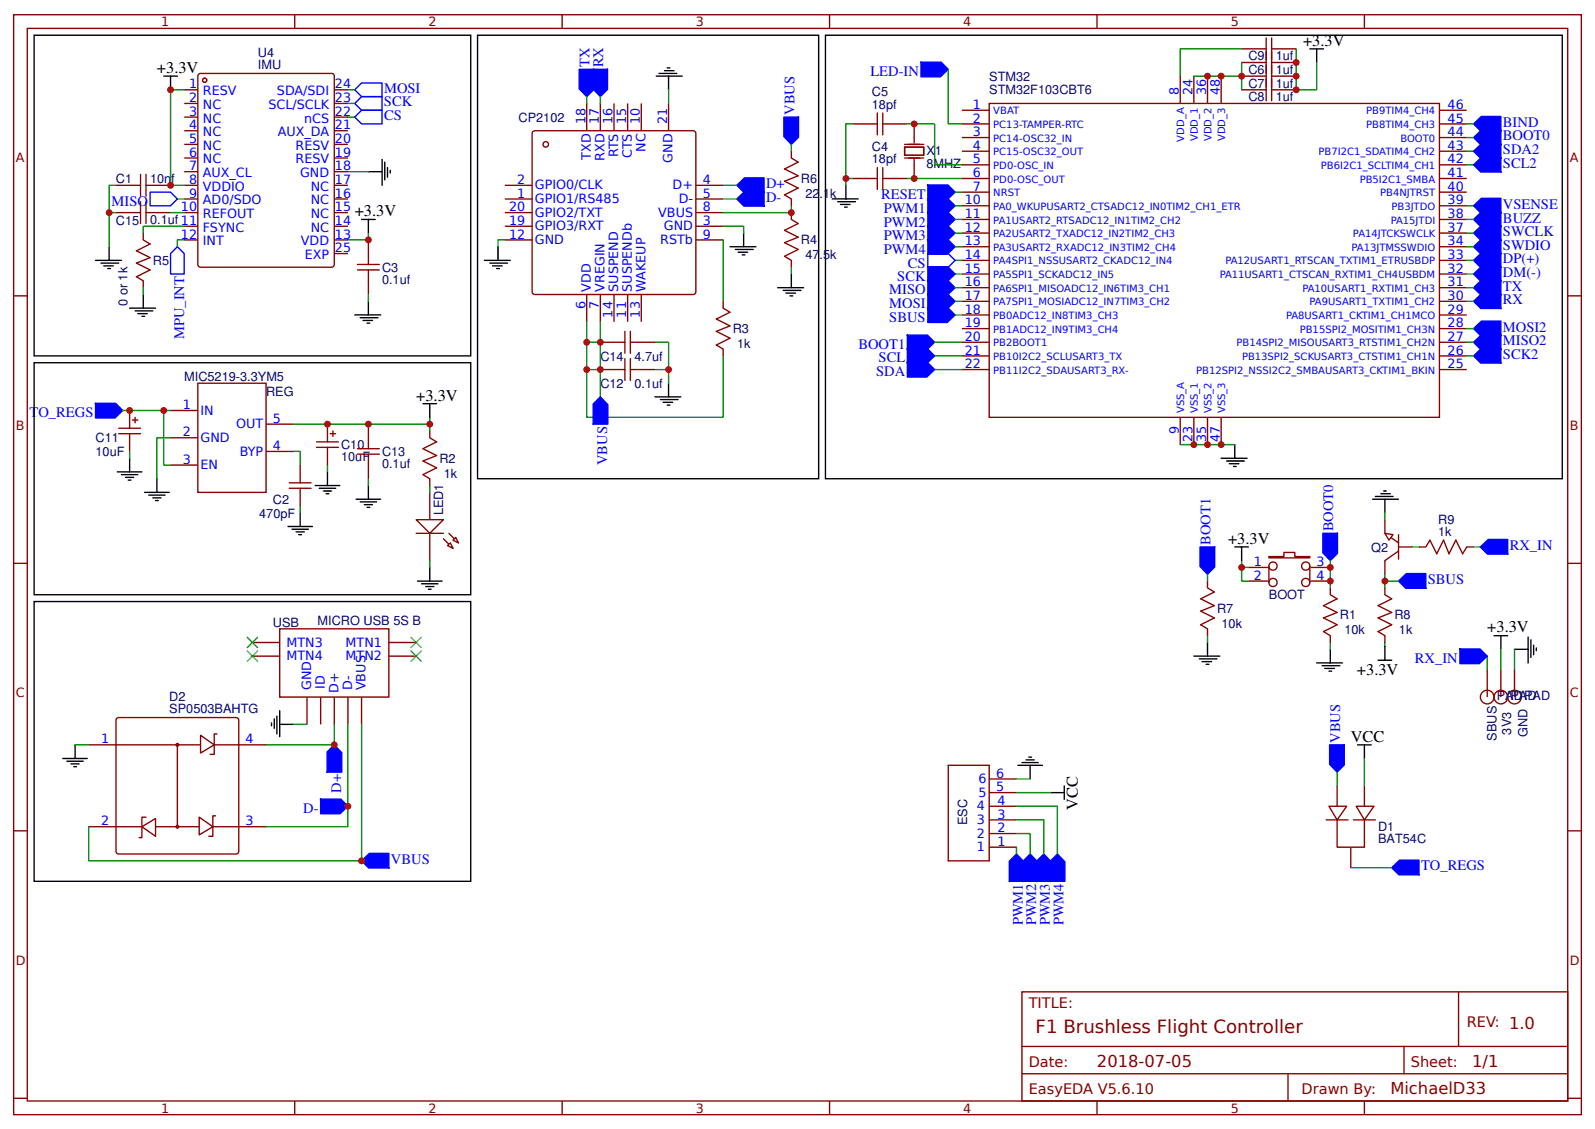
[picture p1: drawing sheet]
<svg xmlns="http://www.w3.org/2000/svg" width="309mm" height="219mm" viewBox="0 0 309 219" stroke-linecap="round" stroke-linejoin="round" font-family="sans-serif">
<g fill="none" stroke="#800" stroke-width=".26">
<path d="M2.6 2.9h304.1v213.2h-304.1zM5.3 5.5h298.7v208h-298.7zM57.1 2.9v2.6M109 2.9v2.6M160.9 2.9v2.6M212.7 2.9v2.6M264.6 2.9v2.6M2.6 57.4h2.7M304 57.4h2.7M2.6 109.2h2.7M304 109.2h2.7M262.5 159h4.2"/>
<path d="M264.6 152.3v4M2.6 161.1h2.7M261.9 164.3v3.9M304 161.1h2.7M198.2 192.3h105.8v21.2h-105.8zM282.8 192.3v10.6M2.6 212.9h2.7M57.1 213.5v2.6M109 213.5v2.6M160.9 213.5v2.6M198.2 202.9h105.8M198.2 208.2h105.8"/>
<path d="M212.7 213.5v2.6M249.8 208.2v5.3M264.6 213.5v2.6M272.3 202.9v5.3M304 212.9h2.7"/>
</g>
<path d="M92.6 6.8h66.1v86h-66.1zM263.3 144.4h2.6M264.6 144.4v2.7" fill="none" stroke="#000" stroke-width=".26"/>
<g fill="#00f" stroke="#00f" stroke-width=".26">
<path d="M269.9 168.2l1.5-1.4h3.8v2.8h-3.9z"/>
<path d="M257.8 144.4l2.9-.1v4l-1.4 1.4-1.5-1.5z"/>
</g>
<path d="M264.6 147.1v5.2M261.9 168.2h8" fill="none" stroke="#080" stroke-width=".26"/>
<path d="M263 156.3h3.4l-1.8 2.7z" fill="#fff" stroke="#800" stroke-width=".26"/>
<path d="M257.2 159h4.2M259.3 152.3v4" fill="none" stroke="#800" stroke-width=".26"/>
<path d="M257.7 156.3h3.4l-1.8 2.7z" fill="#fff" stroke="#800" stroke-width=".26"/>
<path d="M268.6 100.8v2.6l2.6 1.9M271.2 106h2.6M271.2 106.8l-2.6 1.9v2.6M271.2 103.7v4.7M259.3 159v5.3h5.3v-5.3" fill="none" stroke="#800" stroke-width=".26"/>
<path d="M259.3 149.7v2.6" fill="none" stroke="#080" stroke-width=".26"/>
<path d="M268.6 103.4l1.5 .3-.8 1z" fill="#fff" stroke="#800" stroke-width=".26"/>
<g fill="none" stroke="#000" stroke-width=".26">
<path d="M266.2 96.8h5M266.7 96.3h3.4M267.8 95.7h1.8M268.3 95.2h.5M268.6 96.8v2.6M231.5 127.2h5M232.6 127.7h3.4M233.1 128.3h1.8M233.9 128.8h.5M234.2 124.6v2.6M255.3 128.5h5M256.4 129.1h3.4"/>
<path d="M256.9 129.6h1.9M257.7 130.1h.5M258 125.9v2.6M267.2 128h2.7M268.6 125.4v2.6"/>
</g>
<g fill="#00f" stroke="#00f" stroke-width=".26">
<path d="M287.1 106l1.5-1.4h3.8v2.8h-3.9z"/>
<path d="M271.2 112.7l1.5-1.5h3.8l.1 2.8h-4z"/>
<path d="M256.5 103.4l2.9-.1v4l-1.4 1.4-1.5-1.5z"/>
<path d="M232.7 106h2.8v3.9l-1.3 1.4-1.5-1.5z"/>
</g>
<path d="M268.6 99.4v1.4M234.2 111.3v1.4M258 108.7v5.3M268.6 111.3v2.7M268.6 112.7h2.6M273.8 106h1.4M285.8 106h1.3M234.2 123.2v1.4M258 124.6v1.3M268.6 124.6v.8" fill="none" stroke="#080" stroke-width=".26"/>
<path d="M54.2 121.9h21.2v13.2h-21.2z" fill="#fff" stroke="#800" stroke-width=".26"/>
<g fill="none" stroke="#800" stroke-width=".26">
<path d="M228.9 14.8v5.3M231.5 14.8v5.3M234.2 14.8v5.3M236.8 14.8v5.3M240.8 12.1h4.7M240.8 14.8h4.7M240.8 17.4h4.7M240.8 9.5h4.7M245.5 7.4v12.1M246.6 7.4v12.1M246.6 12.1h4.8M246.6 14.8h4.8"/>
<path d="M246.6 17.4h4.8M246.6 9.5h4.8M165.4 24h4.7M165.4 34.6h4.7M170.1 21.9v4.2M170.1 32.5v4.2M171.2 24h4.7M171.2 34.6h4.7M171.2 21.9v4.2M171.2 32.5v4.2M175.4 28.5h3.7v1.6h-3.7zM175.4 28h3.7"/>
<path d="M175.4 30.6h3.7M177.3 24v3.7M177.3 30.9v3.7M186.5 21.4h5.3M186.5 24h5.3M186.5 26.7h5.3M186.5 29.3h5.3M186.5 32h5.3M186.5 34.6h5.3M186.5 37.3h5.3M186.5 39.9h5.3M191.8 20.1h87.3v60.8h-87.3z"/>
<path d="M279.1 21.4h5.3M279.1 24h5.3M279.1 26.7h5.3M279.1 29.3h5.3M279.1 32h5.3M279.1 34.6h5.3M279.1 37.3h5.3M279.1 39.9h5.3M186.5 58.4h5.3M186.5 42.5h5.3M186.5 55.8h5.3M186.5 45.2h5.3"/>
<path d="M186.5 53.1h5.3M186.5 47.8h5.3M186.5 50.5h5.3M279.1 58.4h5.3M279.1 42.5h5.3M279.1 55.8h5.3M279.1 45.2h5.3M279.1 53.1h5.3M279.1 47.8h5.3M279.1 50.5h5.3M186.5 66.4h5.3M186.5 69h5.3"/>
<path d="M186.5 71.6h5.3M186.5 61.1h5.3M186.5 63.7h5.3M279.1 66.4h5.3M279.1 69h5.3M279.1 71.6h5.3M279.1 61.1h5.3M279.1 63.7h5.3M228.9 80.9v5.3M231.5 80.9v5.3M234.2 80.9v5.3M236.8 80.9v5.3"/>
<path d="M48.9 127.2h5.3M48.9 124.6h5.3M59.5 135.1v5.3M62.2 135.1v5.3M64.8 135.1v5.3M67.5 135.1v5.3M70.1 135.1v5.3M75.4 127.2h5.3M75.4 124.6h5.3M183.9 148.4h7.9v18.5h-7.9zM191.8 159h5.3M191.8 156.3h5.3"/>
<path d="M191.8 153.7h5.3M191.8 151h5.3M191.8 164.3h5.3M191.8 161.6h5.3"/>
</g>
<g fill="none" stroke="#080" stroke-width=".26">
<path d="M231.5 14.8h9.3M240.8 9.5h-11.9v5.3M240.8 12.1v5.3M251.4 9.5v7.9h3.9v-5.3M164 34.6h1.4M165.4 24h-1.4v11.9M175.9 24h5.3v8h5.3M175.9 34.6h10.6M185.2 37.3h1.3M185.2 39.9h1.3M284.4 26.7h1.4M284.4 29.3h1.4"/>
<path d="M284.4 32h1.4M284.4 39.9h1.4M284.4 24h1.4M185.2 53.1h1.3M185.2 50.5h1.3M185.2 58.4h1.3M185.2 55.8h1.3M185.2 45.2h1.3M185.2 47.8h1.3M185.2 42.5h1.3M284.4 53.1h1.4M284.4 50.5h1.4"/>
<path d="M284.4 58.4h1.4M284.4 55.8h1.4M284.4 45.2h1.4M284.4 47.8h1.4M284.4 42.5h1.4M181.2 71.6h5.3M181.2 69h5.3M181.2 66.4h5.3M185.2 61.1h1.3M284.4 69h1.4M284.4 66.4h1.4M284.4 63.7h1.4"/>
<path d="M228.9 86.2h10.5M56.9 140.4h2.6M64.8 140.4v4h-13.2M67.5 140.4v19.9h-15.9M70.1 140.4v26.5M197.1 156.3h8v9.3M197.1 153.7h6.6M197.1 164.3v1.3M202.4 161.6v4"/>
</g>
<g fill="none" stroke="#000" stroke-width=".26">
<path d="M6.6 6.8h84.7v62.2h-84.7zM160.1 6.8h142.8v86h-142.8zM254 9.5h2.6M255.3 9.5v2.6M161.4 38.6h5M162.5 39.1h3.4M163 39.6h1.8M164 35.9v2.7M163.8 40.2h.5M236.8 88.8h5M237.9 89.4h3.4M238.4 89.9h1.8"/>
<path d="M239.2 90.4h.5M239.4 86.2v2.6M53.2 139.4v1.8M53.7 138.9v3.4M54.2 137.8v5M52.7 140.2v.5M54.2 140.4h2.7M197.4 148.4h4.7M198.2 147.8h3.1M199 147.3h1.6M199.5 146.8h.5M199.8 148.4v2.6"/>
<path d="M203.7 153.7h2.7M206.4 152.3v2.7"/>
</g>
<g fill="#00f" stroke="#00f" stroke-width=".26">
<path d="M63.4 145.8l1.4-1.4 1.5 1.5v3.8l-2.9 .1z"/>
<path d="M62.1 154.9h4l1.4 1.4-1.6 1.5h-3.7z"/>
<path d="M70.1 166.9l1.5-1.5h3.8l.1 2.9h-4z"/>
<path d="M195.7 167l1.4-1.4 1.5 1.5v3.8h-2.9z"/>
<path d="M198.4 167l1.4-1.4 1.4 1.5v3.8h-2.8z"/>
<path d="M201 167l1.4-1.4 1.5 1.5v3.8h-2.9z"/>
<path d="M203.7 167l1.4-1.4 1.4 1.5v3.8h-2.8z"/>
<path d="M285.8 26.7l1.5-1.5h3.7l.1 2.9h-4z"/>
<path d="M175.9 65h4l1.3 1.4-1.5 1.4h-3.8z"/>
<path d="M285.8 53.1l1.5-1.4h3.7l.1 2.8h-4z"/>
<path d="M285.8 50.5l1.5-1.5h3.7l.1 2.9h-4z"/>
<path d="M285.8 58.4l1.5-1.4h3.7l.1 2.8h-4z"/>
<path d="M285.8 42.5l1.5-1.4h3.7l.1 2.8h-4z"/>
<path d="M285.8 24l1.5-1.4h3.7l.1 2.8h-4z"/>
<path d="M179.9 38.5h3.9l1.4 1.4-1.5 1.5h-3.8z"/>
<path d="M179.9 41.2h3.9l1.4 1.3-1.5 1.5h-3.8z"/>
<path d="M179.9 43.8h3.9l1.4 1.4-1.5 1.4h-3.8z"/>
<path d="M179.9 46.4h3.9l1.4 1.4-1.5 1.5h-3.8z"/>
<path d="M285.8 69l1.5-1.5h3.7l.1 2.9h-4z"/>
<path d="M285.8 66.4l1.5-1.5h3.7l.1 2.8h-4z"/>
<path d="M285.8 63.7l1.5-1.4h3.7l.1 2.8h-4z"/>
<path d="M179.9 54.4h3.9l1.4 1.4-1.5 1.4h-3.8z"/>
<path d="M179.9 57h3.9l1.4 1.4-1.5 1.5h-3.8z"/>
<path d="M175.9 70.3h4l1.3 1.3-1.5 1.5h-3.8z"/>
<path d="M175.9 67.6h4l1.3 1.4-1.5 1.5h-3.8z"/>
<path d="M285.8 32l1.5-1.5h3.7l.1 2.9h-4z"/>
<path d="M285.8 29.3l1.5-1.4h3.7l.1 2.8h-4z"/>
<path d="M285.8 45.2l1.5-1.5h3.7l.1 2.9h-4z"/>
<path d="M285.8 47.8l1.5-1.4h3.7l.1 2.8h-4z"/>
<path d="M179.9 35.9h3.9l1.4 1.4-1.5 1.4h-3.8z"/>
<path d="M179.9 59.7h3.9l1.4 1.4-1.5 1.4h-3.8z"/>
<path d="M285.8 55.8l1.5-1.5h3.7l.1 2.9h-4z"/>
</g>
<circle cx="39.7" cy="15.6" r=".4" fill="#fff" stroke="#800" stroke-width=".26"/>
<path d="M38.4 14.5l.5-.3h25.4l.5 .3v36.8l-.2 .4-25.7 .1-.5-.3z" fill="none" stroke="#800" stroke-width=".26"/>
<circle cx="39.7" cy="15.6" r=".4" fill="#fff" stroke="#800" stroke-width=".26"/>
<g fill="none" stroke="#800" stroke-width=".26">
<path d="M35.7 17.4h2.7M64.8 17.4h2.7M22.5 35.9h4.8M27.3 33.8v4.2M27.3 39.1v4.2M28.3 35.9h4.8M28.3 33.8v4.2M28.3 39.1v4.2M35.7 20.1h2.7M35.7 22.7h2.7M35.7 25.3h2.7M35.7 28h2.7"/>
<path d="M35.7 30.6h2.7M35.7 33.3h2.7M35.7 35.9h2.7M35.7 38.6h2.7M64.8 20.1h2.7M64.8 22.7h2.7M64.8 25.3h2.7M64.8 28h2.7M64.8 30.6h2.7M64.8 33.3h2.7M64.8 35.9h2.7M64.8 38.6h2.7"/>
<path d="M22.5 41.2h4.8M28.3 41.2h4.8M35.7 41.2h2.7M35.7 43.9h2.7M35.7 46.5h2.7M64.8 41.2h2.7M64.8 43.9h2.7M64.8 46.5h2.7M64.8 49.2h2.7M69.3 52.3h4.3M69.3 51.3h4.3M71.4 46.5v4.8"/>
<path d="M71.4 52.3v4.8M25.1 79.6v3.4M33.1 79.6h5.3M38.4 74.3h13.2v21.2h-13.2zM23 83h4.3M23 84.1h4.3M25.1 84.1v3.4M25.7 81.4h1M26.2 80.9v1.1M33.1 84.9h5.3M33.1 90.2h5.3M51.6 87.5h5.3"/>
<path d="M51.6 82.2h5.3M56.1 94.7h4.2M56.1 93.6h4.2M58.2 90.2v3.4M58.2 94.7v3.4M83.3 95.5v5.3M83.3 103.4v5.3"/>
</g>
<path d="M68.8 17.4l1.3-1.3h4v2.6h-4zM29.1 37.3h4l1.3 1.3-1.3 1.3h-4zM68.8 20.1l1.3-1.4h4v2.7h-4zM68.8 22.7l1.3-1.3h4v2.6h-4zM34.4 47.8l1.3 1.4v3.9h-2.6v-3.9z" fill="none" stroke="#00f" stroke-width=".26"/>
<g fill="none" stroke="#000" stroke-width=".26">
<path d="M71.4 33.3h2.7M74.1 30.9v5M74.6 31.4v3.5M75.1 32.5v1.8M75.7 33v.5M18.5 50.5h5M19.6 51h3.4M20.1 51.5h1.9M20.9 52.1h.5M21.2 47.8v2.7M70.1 42.5h2.7M71.4 42.5v2.7"/>
<path d="M71.4 58.4v2.7M68.8 61.1h5M69.8 61.6h3.5M70.4 62.1h1.8M71.2 62.7h.5M82 78.3h2.7M83.3 78.3v2.6M28 95.5h4.8M28.8 96h3.2M29.6 96.5h1.6M30.2 97h.5M30.4 92.8v2.7"/>
<path d="M58.2 99.4v2.7M61.1 94.1h4.8M61.9 94.7h3.2M62.7 95.2h1.6M63.2 95.7h.6M63.5 91.5v2.6M69.1 96.8h4.7M69.8 97.3h3.2M70.6 97.8h1.6M71.2 98.4h.5M71.4 94.1v2.7M55.8 102.1h4.8"/>
<path d="M56.6 102.6h3.2M57.4 103.1h1.6M57.9 103.7h.6"/>
</g>
<g fill="none" stroke="#080" stroke-width=".26">
<path d="M35.7 17.4h-2.6v18.5h2.6M67.5 17.4h1.3M22.5 35.9h-1.3v5.3M34.4 38.6h1.3M67.5 20.1h1.3M67.5 22.7h1.3M22.5 41.2h-1.3v6.6M33.1 41.2h2.6M35.7 46.5h-1.3v1.3M71.4 45.2v1.3h-3.9M71.4 57.1v1.3M23.8 79.6h9.3"/>
<path d="M31.7 79.6v10.6h1.4M33.1 84.9h-2.7v7.9M56.9 87.5h1.3v2.7M58.2 98.1v1.3M63.5 90.2v1.3M71.4 92.8v1.3M83.3 80.9v1.3h-26.4"/>
</g>
<path d="M18.5 78.2h3.9l1.4 1.4-1.5 1.4h-3.8z" fill="#00f" stroke="#00f" stroke-width=".26"/>
<path d="M80.7 100.8h5.3l-2.7 2.6z" fill="#fff" stroke="#800" stroke-width=".26"/>
<path d="M86 104.5l1.8 1.8M87 103.4l1.9 1.9" fill="none" stroke="#800" stroke-width=".26"/>
<g fill="#fff" stroke="#800" stroke-width=".26">
<path d="M87.3 105.3l.5 1-1-.5z"/>
<path d="M87.8 104.7l.6-.5 .5 1.1z"/>
</g>
<path d="M27.8 45.2v1.3l1.3 .8-2.6 1.3 2.6 1.4-2.6 1 2.6 1.3-2.6 1.4 1.3 .8v1.3M80.7 103.4h5.3M242.1 110h2.6M242.1 112.7h2.6" fill="none" stroke="#800" stroke-width=".26"/>
<path d="M67.5 33.3h3.9M27.8 55.8v1.3M35.7 43.9h-7.9v1.3M25.1 87.5v1.3M83.3 82.2v1.4M83.3 94.1v1.4M83.3 108.7v1.3" fill="none" stroke="#080" stroke-width=".26"/>
<g fill="none" stroke="#000" stroke-width=".26">
<path d="M31.7 14.8h2.7M33.1 14.8v2.6M25.1 59.7h5.1M27.8 57.1v2.6M6.6 70.3h84.7v45h-84.7zM26.2 60.3h3.4M26.7 60.8h1.9M27.5 61.3h.5M22.8 91.5h4.7M23.5 92h3.2M24.3 92.6h1.6M24.9 93.1h.5"/>
<path d="M25.1 88.8v2.7M81 112.7h4.7M81.8 113.2h3.1M82.5 113.7h1.6M83.1 114.2h.5M83.3 110v2.7"/>
</g>
<path d="M246.1 107.9h2.9v-.8h2.1v.8h2.9v.3h-7.9z" fill="#fff" stroke="#800" stroke-width=".26"/>
<g fill="none" stroke="#800" stroke-width=".26">
<path d="M244.7 110h1.1M244.7 112.7h1.1M246.1 109.7v3.2M254 109.7v3.2M254.3 110h3.7M254.3 112.7h3.7M288.4 129.9v5.2M291 129.9v5.2M293.7 129.9v5.2"/>
<circle cx="246.9" cy="109.8" r=".8"/>
<circle cx="246.9" cy="112.9" r=".8"/>
<circle cx="253.2" cy="112.9" r=".8"/>
<circle cx="253.2" cy="109.8" r=".8"/>
<circle cx="288.4" cy="135.1" r="1.32"/>
<circle cx="291" cy="135.1" r="1.32"/>
<circle cx="293.7" cy="135.1" r="1.32"/>
</g>
<path d="M183.9 13.4v10.6h2.6M240.8 108.7v4h1.3M240.8 110h1.3M288.4 127.2v2.7M291 125.9v4M293.7 125.9v4" fill="none" stroke="#080" stroke-width=".26"/>
<g fill="#00f" stroke="#00f" stroke-width=".26">
<path d="M285.8 39.9l1.5-1.5h3.7l.1 2.9h-4z"/>
<path d="M178.5 12.1h4l1.4 1.3-1.5 1.5h-3.8z"/>
<path d="M283 125.8h4l1.4 1.4-1.5 1.5h-3.8z"/>
</g>
<path d="M289.7 123.2h2.7M291 123.2v2.7M293.7 125.9h2.6M296.3 123.5v5M296.9 124v3.5M297.4 125.1v1.8M297.9 125.6v.6" fill="none" stroke="#000" stroke-width=".26"/>
<circle cx="105.8" cy="28" r=".53" fill="#fff" stroke="#800" stroke-width=".26"/>
<g fill="none" stroke="#800" stroke-width=".26">
<path d="M97.9 35.9h5.3M97.9 38.6h5.3M103.3 25.6l.4-.3 31 .1 .2 .5v30.9l-.5 .3-31-.1-.2-.4zM113.8 20.1v5.2M116.4 20.1v5.2M119.1 20.1v5.2M121.7 20.1v5.2M124.4 20.1v5.2M129.6 20.1v5.2M134.9 35.9h5.3M134.9 38.6h5.3M97.9 41.2h5.3"/>
<path d="M97.9 43.9h5.3M97.9 46.5h5.3M113.8 57.1v5.3M116.4 57.1v5.3M119.1 57.1v5.3M121.7 57.1v5.3M124.4 57.1v5.3M134.9 41.2h5.3M134.9 43.9h5.3M134.9 46.5h5.3"/>
</g>
<g fill="#00f" stroke="#00f" stroke-width=".26">
<path d="M115 13.4h2.8v3.9l-1.4 1.4-1.4-1.5z"/>
<path d="M112.3 13.4h2.9v3.9l-1.4 1.4-1.5-1.5z"/>
<path d="M142.9 35.9l1.5-1.4h3.8v2.8h-3.9z"/>
<path d="M142.9 38.6l1.5-1.5h3.8v2.9h-3.9z"/>
<path d="M152 22.7l2.8-.1v4l-1.3 1.4-1.5-1.5z"/>
<path d="M115 78.3l1.4-1.4 1.5 1.6v3.7l-2.9 .1z"/>
</g>
<g fill="none" stroke="#000" stroke-width=".26">
<path d="M127.3 14.8h5M127.8 14.2h3.4M128.9 13.7h1.8M129.4 13.2h.5M129.6 14.8v2.6M93.9 50.5h5.1M95 51h3.4M95.5 51.5h1.9M96.3 52.1h.5M96.6 47.8v2.7M141.6 47.8h5M142.6 48.4h3.4"/>
<path d="M143.1 48.9h1.9M143.9 49.4h.6M144.2 45.2v2.6M150.8 55.8h5M151.9 56.3h3.4M152.4 56.8h1.9M153.2 57.4h.5M153.5 53.1v2.7M127 76.9h5M128.1 77.5h3.4M128.6 78h1.8M129.4 78.5h.5"/>
<path d="M129.6 74.3v2.6"/>
</g>
<g fill="none" stroke="#080" stroke-width=".26">
<path d="M113.8 18.7v1.4M116.4 18.7v1.4M129.6 17.4v2.7M140.2 38.6h2.7M140.2 35.9h2.7M153.5 39.9v1.3h-13.3M153.5 28v1.3M97.9 46.5h-1.3v1.3M140.2 43.9h4v1.3M140.2 46.5v11.9M153.5 51.8v1.3M113.8 62.4v9.2h2.6"/>
<path d="M113.8 66.4h2.6M116.4 62.4v14.5M127 66.4h2.6v7.9M127 71.6h2.6M140.2 69v11.9h-26.4v-9.3"/>
</g>
<path d="M22.8 139.2l23-.1 .4 .3 .1 25.6-.3 .5-23 .1-.4-.3-.1-25.7z" fill="#fff" stroke="#800" stroke-width=".26"/>
<g fill="none" stroke="#800" stroke-width=".26">
<path d="M17.2 144.4h34.4M34.4 144.4v15.9M17.2 160.3h34.4"/>
<circle cx="34.4" cy="144.4" r=".26"/>
<circle cx="34.4" cy="160.3" r=".26"/>
</g>
<path d="M38.9 142.6l2.6 1.8-2.6 1.6z" fill="#fff" stroke="#800" stroke-width=".26"/>
<path d="M42.1 142.3h-.6v4h-.8" fill="none" stroke="#800" stroke-width=".26"/>
<path d="M38.6 158.4l2.7 1.9-2.7 1.6z" fill="#fff" stroke="#800" stroke-width=".26"/>
<path d="M41.8 158.2h-.5v3.9h-.8" fill="none" stroke="#800" stroke-width=".26"/>
<path d="M27.5 160.3l2.7-1.6v3.4z" fill="#fff" stroke="#800" stroke-width=".26"/>
<g fill="none" stroke="#800" stroke-width=".26">
<path d="M153.5 29.3v1.3l1.3 .8-2.7 1.4 2.7 1.3-2.7 1 2.7 1.4-2.7 1.3 1.4 .8v1.3M140.2 58.4v1.3l1.4 .8-2.7 1.4 2.7 1.3-2.7 1 2.7 1.4-2.7 1.3 1.3 .8v1.3M153.5 41.2v1.3l1.3 .8-2.7 1.4 2.7 1.3-2.7 1 2.7 1.4-2.7 1.3 1.4 .8v1.3M116.4 71.6h4.8M116.4 66.4h4.8M121.2 64.2v4.3M121.2 69.5v4.3M122.2 64.2v4.3M122.2 69.5v4.3M122.2 71.6h4.8M122.2 66.4h4.8M61.4 85.7h4.2"/>
<path d="M61.4 86.7h4.2M63.5 82.2v3.5M63.5 86.7v3.5M64 84.1h1.1M64.6 83.6v1M69.3 88.1h4.3M69.3 87h4.3M71.4 82.2v4.8M71.4 88.1v4.7M83.3 83.6v1.3l1.4 .8-2.7 1.3 2.7 1.3-2.7 1.1 2.7 1.3-2.7 1.3 1.3 .8v1.3M234.2 112.7v1.3l1.3 .8-2.7 1.3 2.7 1.3-2.7 1.1 2.7 1.3-2.7 1.3 1.4 .8v1.3M258 114v1.3l1.3 .8-2.7 1.3 2.7 1.3-2.7 1.1 2.7 1.3-2.7 1.3 1.4 .8v1.4"/>
<path d="M268.6 114v1.3l1.3 .8-2.7 1.3 2.7 1.3-2.7 1.1 2.7 1.3-2.7 1.3 1.4 .8v1.4M275.2 106h1.3l.8-1.3 1.3 2.7 1.3-2.7 1.1 2.7 1.3-2.7 1.3 2.7 .8-1.4h1.4M28.3 158.4h-.8v4h-.5"/>
</g>
<path d="M6.6 116.6h84.7v54.3h-84.7zM239.4 106h2.7M240.8 106v2.7M12.2 147.1h4.7M13 147.6h3.1M13.8 148.1h1.5M14.3 148.6h.5M14.6 144.4v2.7" fill="none" stroke="#000" stroke-width=".26"/>
<path d="M14.6 144.4h2.6M197.1 159h5.3v2.6M197.1 151h2.7M17.2 160.3v6.6h52.9M197.1 161.6h2.7v4" fill="none" stroke="#080" stroke-width=".26"/>
<path d="M179.9 49.2h4l1.3 1.3-1.3 1.3h-4z" fill="none" stroke="#00f" stroke-width=".26"/>
<path d="M179.9 51.7h3.9l1.4 1.4-1.5 1.5h-3.8z" fill="#00f" stroke="#00f" stroke-width=".26"/>
<g fill="#000" stroke="#3c3" stroke-width=".26">
<path d="M47.9 126.2l2.1 2.1zM50 126.2l-2.1 2.1z"/>
<path d="M47.9 123.5l2.1 2.1zM47.9 125.6l2.1-2.1z"/>
<path d="M79.6 123.5l2.2 2.1zM79.6 125.6l2.2-2.1z"/>
<path d="M79.6 126.2l2.2 2.1zM81.8 126.2l-2.2 2.1z"/>
</g>
<g fill="#c00">
<circle cx="153.5" cy="41.2" r=".66"/>
<circle cx="25.1" cy="79.6" r=".66"/>
<circle cx="63.5" cy="82.2" r=".66"/>
<circle cx="116.4" cy="71.6" r=".66"/>
<circle cx="113.8" cy="71.6" r=".66"/>
<circle cx="113.8" cy="66.4" r=".66"/>
<circle cx="129.6" cy="71.6" r=".66"/>
<circle cx="116.4" cy="66.4" r=".66"/>
<circle cx="258" cy="112.7" r=".66"/>
<circle cx="258" cy="110" r=".66"/>
<circle cx="33.1" cy="17.4" r=".66"/>
<circle cx="33.1" cy="35.9" r=".66"/>
<circle cx="83.3" cy="82.2" r=".66"/>
<circle cx="71.4" cy="46.5" r=".66"/>
<circle cx="251.4" cy="14.8" r=".66"/>
<circle cx="236.8" cy="14.8" r=".66"/>
<circle cx="240.8" cy="14.8" r=".66"/>
<circle cx="268.6" cy="112.7" r=".66"/>
<circle cx="177.3" cy="24" r=".66"/>
<circle cx="177.3" cy="34.6" r=".66"/>
<circle cx="164" cy="34.6" r=".66"/>
<circle cx="236.8" cy="86.2" r=".66"/>
<circle cx="234.2" cy="86.2" r=".66"/>
<circle cx="231.5" cy="86.2" r=".66"/>
<circle cx="234.2" cy="14.8" r=".66"/>
<circle cx="21.2" cy="41.2" r=".66"/>
<circle cx="31.7" cy="79.6" r=".66"/>
<circle cx="240.8" cy="110" r=".66"/>
<circle cx="64.8" cy="144.4" r=".66"/>
<circle cx="67.5" cy="156.3" r=".66"/>
<circle cx="71.4" cy="82.2" r=".66"/>
<circle cx="70.1" cy="166.9" r=".66"/>
<circle cx="251.4" cy="12.1" r=".66"/>
<circle cx="251.4" cy="17.4" r=".66"/>
</g>
<text font-size="3.5" fill="#800" x="200.8" y="200.2">F1 Brushless Flight Controller</text>
<g font-size="3.2">
<text x="252.7" y="8.9">+3.3V</text>
<text x="30.4" y="14.1">+3.3V</text>
<text x="68.8" y="41.9">+3.3V</text>
<text x="80.7" y="77.7">+3.3V</text>
<text x="238.1" y="105.4">+3.3V</text>
<text x="288.4" y="122.6">+3.3V</text>
<text x="263.1" y="130.8">+3.3V</text>
<text x="261.9" y="143.9">VCC</text>
<text x="209" y="157" transform="rotate(-90 209 157)">VCC</text>
</g>
<g font-size="3.2" fill="#800">
<text x="212.7" y="206.9">2018-07-05</text>
<text x="285.5" y="206.9">1/1</text>
<text x="269.6" y="212.1">MichaelD33</text>
</g>
<g font-size="2.8" fill="#00f">
<text x="74.5" y="17.9">MOSI</text>
<text x="114.3" y="13" transform="rotate(-90 114.3 13)">TX</text>
<text x="117" y="13" transform="rotate(-90 117 13)">RX</text>
<text x="168.8" y="14.8">LED-IN</text>
<text x="74.5" y="20.6">SCK</text>
<text x="74.5" y="23.2">CS</text>
<text x="154.1" y="22.3" transform="rotate(-90 154.1 22.3)">VBUS</text>
<text x="291.4" y="24.6">BIND</text>
<text x="291.4" y="27.2">BOOT0</text>
<text x="291.4" y="29.9">SDA2</text>
<text x="291.4" y="32.5">SCL2</text>
<text x="21.6" y="39.9">MISO</text>
<text x="148.6" y="39.1">D-</text>
<text x="148.6" y="36.4">D+</text>
<text x="170.9" y="38.6">RESET</text>
<text x="171.4" y="41.3">PWM1</text>
<text x="291.4" y="40.5">VSENSE</text>
<text x="171.4" y="43.9">PWM2</text>
<text x="171.4" y="46.6">PWM3</text>
<text x="291.4" y="45.8">SWCLK</text>
<text x="291.5" y="43.1">BUZZ</text>
<text x="171.4" y="49.2">PWM4</text>
<text x="176.1" y="51.9">CS</text>
<text x="291.4" y="51.1">DP(+)</text>
<text x="291.4" y="48.4">SWDIO</text>
<text x="291.4" y="53.7">DM(-)</text>
<text x="172.5" y="57.1">MISO</text>
<text x="172.5" y="59.7">MOSI</text>
<text x="174" y="54.4">SCK</text>
<text x="291.4" y="56.3">TX</text>
<text x="291.4" y="59">RX</text>
<text x="35.7" y="65.8" transform="rotate(-90 35.7 65.8)">MPU_INT</text>
<text x="172.5" y="62.4">SBUS</text>
<text x="291.4" y="64.3">MOSI2</text>
<text x="166.5" y="67.7">BOOT1</text>
<text x="170.4" y="70.3">SCL</text>
<text x="291.4" y="69.6">SCK2</text>
<text x="291.4" y="66.9">MISO2</text>
<text x="169.9" y="72.9">SDA</text>
<text x="5.7" y="80.9">TO_REGS</text>
<text x="117.7" y="90.2" transform="rotate(-90 117.7 90.2)">VBUS</text>
<text x="234.7" y="105.6" transform="rotate(-90 234.7 105.6)">BOOT1</text>
<text x="258.5" y="103" transform="rotate(-90 258.5 103)">BOOT0</text>
<text x="292.8" y="106.6">RX_IN</text>
<text x="276.9" y="113.3">SBUS</text>
<text x="274.4" y="128.6">RX_IN</text>
<text x="259.9" y="144" transform="rotate(-90 259.9 144)">VBUS</text>
<text x="66.1" y="153.7" transform="rotate(-90 66.1 153.7)">D+</text>
<text x="58.8" y="157.7">D-</text>
<text x="75.8" y="167.5">VBUS</text>
<text x="275.6" y="168.8">TO_REGS</text>
<text x="198.3" y="179.4" transform="rotate(-90 198.3 179.4)">PWM1</text>
<text x="201" y="179.4" transform="rotate(-90 201 179.4)">PWM2</text>
<text x="203.6" y="179.4" transform="rotate(-90 203.6 179.4)">PWM3</text>
<text x="206.3" y="179.4" transform="rotate(-90 206.3 179.4)">PWM4</text>
</g>
<g font-size="2.8" fill="#800">
<text x="199.5" y="195.5">TITLE:</text>
<text x="284.4" y="199.2">REV: 1.0</text>
<text x="199.5" y="206.9">Date:</text>
<text x="273.6" y="206.9">Sheet:</text>
<text x="199.5" y="212.1">EasyEDA V5.6.10</text>
<text x="252.4" y="212.1">Drawn By:</text>
</g>
<g font-size="2.5" fill="#800">
<text x="31.2" y="5.1">1</text>
<text x="83.1" y="5.1">2</text>
<text x="134.9" y="5.1">3</text>
<text x="186.8" y="5.1">4</text>
<text x="238.7" y="5.1">5</text>
<text x="3" y="31.4">A</text>
<text x="304.4" y="31.4">A</text>
<text x="3" y="83.3">B</text>
<text x="304.4" y="83.3">B</text>
<text x="3" y="135.1">C</text>
<text x="304.4" y="135.1">C</text>
<text x="3" y="187">D</text>
<text x="304.4" y="187">D</text>
<text x="31.2" y="215.7">1</text>
<text x="83.1" y="215.7">2</text>
<text x="134.9" y="215.7">3</text>
<text x="186.8" y="215.7">4</text>
<text x="238.7" y="215.7">5</text>
</g>
<g font-size="2.5" fill="#000080">
<text x="50" y="11.1">U4</text>
<text x="242.1" y="11.7">C9</text>
<text x="247.4" y="11.7">1uf</text>
<text x="50" y="13.4">IMU</text>
<text x="191.8" y="15.6">STM32</text>
<text x="242.1" y="14.4">C6</text>
<text x="242.1" y="17">C7</text>
<text x="247.4" y="14.4">1uf</text>
<text x="247.4" y="17">1uf</text>
<text x="100.5" y="23.6">CP2102</text>
<text x="169.1" y="21.1">18pf</text>
<text x="169.1" y="18.7">C5</text>
<text x="191.8" y="18.3">STM32F103CBT6</text>
<text x="242.1" y="19.7">C8</text>
<text x="247.4" y="19.7">1uf</text>
<text x="169.1" y="29.3">C4</text>
<text x="22.5" y="35.5">C1</text>
<text x="29.1" y="35.5">10nf</text>
<text x="155.3" y="35.4">R6</text>
<text x="169.1" y="31.7">18pf</text>
<text x="179.7" y="32.5">8MHZ</text>
<text x="179.7" y="30.1">X1</text>
<text x="156.2" y="38.3">22.1k</text>
<text x="22.5" y="43.7">C15</text>
<text x="29.1" y="43.4">0.1uf 11</text>
<text x="155.3" y="47.3">R4</text>
<text x="29.6" y="51.3">R5</text>
<text x="74.1" y="52.7">C3</text>
<text x="156.2" y="50.3">47.5k</text>
<text x="24.7" y="59.3" transform="rotate(-90 24.7 59.3)">0 or 1k</text>
<text x="74.1" y="55">0.1uf</text>
<text x="142.1" y="64.5">R3</text>
<text x="116.4" y="69.9">C14</text>
<text x="123" y="69.9">4.7uf</text>
<text x="143" y="67.5">1k</text>
<text x="35.7" y="73.9">MIC5219-3.3YM5</text>
<text x="51.6" y="76.8">REG</text>
<text x="116.4" y="75.2">C12</text>
<text x="123" y="75.2">0.1uf</text>
<text x="18.5" y="88.4">10uF</text>
<text x="18.5" y="85.8">C11</text>
<text x="66.1" y="89.4">10uF</text>
<text x="66.1" y="87">C10</text>
<text x="74.1" y="88.4">C13</text>
<text x="85.2" y="89.7">R2</text>
<text x="74.1" y="90.8">0.1uf</text>
<text x="86.1" y="92.6">1k</text>
<text x="50.3" y="100.4">470pF</text>
<text x="52.9" y="97.7">C2</text>
<text x="85.9" y="99.9" transform="rotate(-90 85.9 99.9)">LED1</text>
<text x="278.9" y="101.5">R9</text>
<text x="265.9" y="107">Q2</text>
<text x="278.9" y="103.9">1k</text>
<text x="236" y="118.8">R7</text>
<text x="246.1" y="116.2">BOOT</text>
<text x="52.9" y="121.5">USB</text>
<text x="61.6" y="121.1">MICRO USB 5S B</text>
<text x="236.9" y="121.7">10k</text>
<text x="259.8" y="120.1">R1</text>
<text x="260.7" y="123">10k</text>
<text x="270.4" y="120.1">R8</text>
<text x="271.3" y="123">1k</text>
<text x="32.8" y="135.9">D2</text>
<text x="290.2" y="135.7">PADPAD</text>
<text x="292.9" y="135.7">PAD</text>
<text x="32.8" y="138.3">SP0503BAHTG</text>
<text x="290.2" y="143.6" transform="rotate(-90 290.2 143.6)">SBUS</text>
<text x="293" y="142.4" transform="rotate(-90 293 142.4)">3V3</text>
<text x="296.2" y="143" transform="rotate(-90 296.2 143)">GND</text>
<text x="187.5" y="160" transform="rotate(-90 187.5 160)">ESC</text>
<text x="267.2" y="161.1">D1</text>
<text x="267.2" y="163.5">BAT54C</text>
</g>
<g font-size="2.5" fill="#00f">
<text x="36.7" y="17.1">1</text>
<text x="65" y="17.1">24</text>
<text x="36.7" y="19.8">2</text>
<text x="36.7" y="22.4">3</text>
<text x="39.3" y="18.5">RESV</text>
<text x="39.3" y="21.1">NC</text>
<text x="39.3" y="23.8">NC</text>
<text x="52.1" y="21.1">SCL/SCLK</text>
<text x="53.7" y="18.5">SDA/SDI</text>
<text x="59" y="23.8">nCS</text>
<text x="65" y="22.4">22</text>
<text x="65" y="19.8">23</text>
<text x="188.7" y="21.1">1</text>
<text x="188.7" y="23.8">2</text>
<text x="228.6" y="18.5" transform="rotate(-90 228.6 18.5)">8</text>
<text x="231.2" y="18.5" transform="rotate(-90 231.2 18.5)">24</text>
<text x="233.9" y="18.5" transform="rotate(-90 233.9 18.5)">36</text>
<text x="236.5" y="18.5" transform="rotate(-90 236.5 18.5)">48</text>
<text x="280.7" y="23.8">45</text>
<text x="280.7" y="21.1">46</text>
<text x="36.7" y="25.1">4</text>
<text x="36.7" y="27.7">5</text>
<text x="39.3" y="26.4">NC</text>
<text x="39.3" y="29.1">NC</text>
<text x="53.9" y="26.4">AUX_DA</text>
<text x="57.3" y="29.1">RESV</text>
<text x="65" y="27.7">20</text>
<text x="65" y="25.1">21</text>
<text x="113.5" y="24" transform="rotate(-90 113.5 24)">18</text>
<text x="116.2" y="24" transform="rotate(-90 116.2 24)">17</text>
<text x="118.8" y="24" transform="rotate(-90 118.8 24)">16</text>
<text x="121.4" y="24" transform="rotate(-90 121.4 24)">15</text>
<text x="124.1" y="24" transform="rotate(-90 124.1 24)">10</text>
<text x="125.1" y="29.5" transform="rotate(-90 125.1 29.5)">NC</text>
<text x="129.4" y="24" transform="rotate(-90 129.4 24)">21</text>
<text x="188.7" y="26.4">3</text>
<text x="188.7" y="29.1">4</text>
<text x="280.7" y="29.1">43</text>
<text x="280.7" y="26.4">44</text>
<text x="36.7" y="30.4">6</text>
<text x="36.7" y="33">7</text>
<text x="36.7" y="35.7">8</text>
<text x="39.3" y="31.7">NC</text>
<text x="39.3" y="34.3">AUX_CL</text>
<text x="57.3" y="31.7">RESV</text>
<text x="58.2" y="34.3">GND</text>
<text x="65" y="35.7">17</text>
<text x="65" y="33">18</text>
<text x="65" y="30.4">19</text>
<text x="100.3" y="35.7">2</text>
<text x="114.6" y="31" transform="rotate(-90 114.6 31)">TXD</text>
<text x="117.2" y="31.2" transform="rotate(-90 117.2 31.2)">RXD</text>
<text x="119.9" y="30.5" transform="rotate(-90 119.9 30.5)">RTS</text>
<text x="122.5" y="30.7" transform="rotate(-90 122.5 30.7)">CTS</text>
<text x="130.4" y="31.5" transform="rotate(-90 130.4 31.5)">GND</text>
<text x="136.3" y="35.7">4</text>
<text x="188.7" y="31.7">5</text>
<text x="188.7" y="34.3">6</text>
<text x="280.7" y="34.3">41</text>
<text x="280.7" y="31.7">42</text>
<text x="35.1" y="41">10</text>
<text x="36.7" y="38.3">9</text>
<text x="39.3" y="37">VDDIO</text>
<text x="39.3" y="39.6">AD0/SDO</text>
<text x="60.3" y="39.6">NC</text>
<text x="60.3" y="37">NC</text>
<text x="65" y="41">15</text>
<text x="65" y="38.3">16</text>
<text x="98.7" y="41">20</text>
<text x="100.3" y="38.3">1</text>
<text x="103.7" y="36.7">GPIO0/CLK</text>
<text x="103.7" y="39.4">GPIO1/RS485</text>
<text x="130.4" y="36.7">D+</text>
<text x="131.6" y="39.4">D-</text>
<text x="136.3" y="41">8</text>
<text x="136.3" y="38.3">5</text>
<text x="187.1" y="39.6">10</text>
<text x="188.7" y="37">7</text>
<text x="280.7" y="37">40</text>
<text x="280.7" y="39.6">39</text>
<text x="35.1" y="46.2">12</text>
<text x="39.3" y="42.3">REFOUT</text>
<text x="39.3" y="44.9">FSYNC</text>
<text x="39.3" y="47.6">INT</text>
<text x="58.4" y="47.6">VDD</text>
<text x="60.3" y="44.9">NC</text>
<text x="60.3" y="42.3">NC</text>
<text x="65" y="46.2">13</text>
<text x="65" y="43.6">14</text>
<text x="98.7" y="43.6">19</text>
<text x="98.7" y="46.2">12</text>
<text x="103.7" y="42">GPIO2/TXT</text>
<text x="103.7" y="44.7">GPIO3/RXT</text>
<text x="103.7" y="47.3">GND</text>
<text x="127.7" y="42">VBUS</text>
<text x="128" y="47.3">RSTb</text>
<text x="128.7" y="44.7">GND</text>
<text x="136.3" y="46.2">9</text>
<text x="136.3" y="43.6">3</text>
<text x="187.1" y="42.3">11</text>
<text x="187.1" y="44.9">12</text>
<text x="187.1" y="47.6">13</text>
<text x="280.7" y="47.6">34</text>
<text x="280.7" y="44.9">37</text>
<text x="280.7" y="42.3">38</text>
<text x="59.1" y="50.2">EXP</text>
<text x="65" y="48.9">25</text>
<text x="187.1" y="50.2">14</text>
<text x="187.1" y="52.9">15</text>
<text x="280.7" y="52.9">32</text>
<text x="280.7" y="50.2">33</text>
<text x="113.5" y="60" transform="rotate(-90 113.5 60)">6</text>
<text x="114.6" y="56.6" transform="rotate(-90 114.6 56.6)">VDD</text>
<text x="116.2" y="60" transform="rotate(-90 116.2 60)">7</text>
<text x="117.2" y="56.6" transform="rotate(-90 117.2 56.6)">VREGIN</text>
<text x="119.9" y="56.6" transform="rotate(-90 119.9 56.6)">SUSPEND</text>
<text x="122.5" y="56.6" transform="rotate(-90 122.5 56.6)">SUSPENDb</text>
<text x="125.1" y="56.6" transform="rotate(-90 125.1 56.6)">WAKEUP</text>
<text x="187.1" y="55.5">16</text>
<text x="187.1" y="58.2">17</text>
<text x="280.7" y="58.2">30</text>
<text x="280.7" y="55.5">31</text>
<text x="118.8" y="61.6" transform="rotate(-90 118.8 61.6)">14</text>
<text x="121.4" y="61.6" transform="rotate(-90 121.4 61.6)">11</text>
<text x="124.1" y="61.6" transform="rotate(-90 124.1 61.6)">13</text>
<text x="187.1" y="60.8">18</text>
<text x="187.1" y="63.4">19</text>
<text x="280.7" y="63.4">28</text>
<text x="280.7" y="60.8">29</text>
<text x="187.1" y="66.1">20</text>
<text x="187.1" y="68.7">21</text>
<text x="187.1" y="71.4">22</text>
<text x="280.7" y="71.4">25</text>
<text x="280.7" y="68.7">26</text>
<text x="280.7" y="66.1">27</text>
<text x="35.5" y="79.3">1</text>
<text x="38.9" y="80.4">IN</text>
<text x="45.8" y="83">OUT</text>
<text x="52.9" y="82">5</text>
<text x="35.5" y="84.6">2</text>
<text x="35.5" y="89.9">3</text>
<text x="38.9" y="85.7">GND</text>
<text x="46.5" y="88.3">BYP</text>
<text x="52.9" y="87.3">4</text>
<text x="228.6" y="84.1" transform="rotate(-90 228.6 84.1)">9</text>
<text x="231.2" y="85.6" transform="rotate(-90 231.2 85.6)">23</text>
<text x="233.9" y="85.6" transform="rotate(-90 233.9 85.6)">35</text>
<text x="236.5" y="85.6" transform="rotate(-90 236.5 85.6)">47</text>
<text x="38.9" y="91">EN</text>
<text x="243.2" y="109.7">1</text>
<text x="243.2" y="112.4">2</text>
<text x="255.3" y="109.7">3</text>
<text x="255.3" y="112.4">4</text>
<text x="55.6" y="125.4">MTN3</text>
<text x="67" y="125.4">MTN1</text>
<text x="55.6" y="128">MTN4</text>
<text x="67" y="128">MTN2</text>
<text x="60.3" y="133.8" transform="rotate(-90 60.3 133.8)">GND</text>
<text x="63" y="133.6" transform="rotate(-90 63 133.6)">ID</text>
<text x="65.6" y="134.4" transform="rotate(-90 65.6 134.4)">D+</text>
<text x="68.3" y="133.8" transform="rotate(-90 68.3 133.8)">D-</text>
<text x="70.9" y="133.8" transform="rotate(-90 70.9 133.8)">VBUS</text>
<text x="19.6" y="144.1">1</text>
<text x="47.6" y="144.1">4</text>
<text x="189.7" y="154.5">5</text>
<text x="189.7" y="151.8">6</text>
<text x="193.1" y="153.4">5</text>
<text x="193.1" y="150.8">6</text>
<text x="19.6" y="160">2</text>
<text x="47.6" y="160">3</text>
<text x="189.5" y="159.8">3</text>
<text x="189.5" y="157.1">4</text>
<text x="193.4" y="161.3">2</text>
<text x="193.4" y="158.7">3</text>
<text x="193.4" y="156.1">4</text>
<text x="189.5" y="165">1</text>
<text x="189.5" y="162.4">2</text>
<text x="193.4" y="164">1</text>
</g>
<g font-size="1.9" fill="#00f">
<text x="192.6" y="22.2">VBAT</text>
<text x="264.9" y="22.2">PB9TIM4_CH4</text>
<text x="192.6" y="24.8">PC13-TAMPER-RTC</text>
<text x="192.6" y="27.5">PC14-OSC32_IN</text>
<text x="229.7" y="27.5" transform="rotate(-90 229.7 27.5)">VDD_A</text>
<text x="232.3" y="27.4" transform="rotate(-90 232.3 27.4)">VDD_1</text>
<text x="234.9" y="27.4" transform="rotate(-90 234.9 27.4)">VDD_2</text>
<text x="237.6" y="27.4" transform="rotate(-90 237.6 27.4)">VDD_3</text>
<text x="264.9" y="24.8">PB8TIM4_CH3</text>
<text x="271.6" y="27.5">BOOT0</text>
<text x="192.6" y="30.1">PC15-OSC32_OUT</text>
<text x="192.6" y="32.8">PD0-OSC_IN</text>
<text x="192.6" y="35.4">PD0-OSC_OUT</text>
<text x="255.7" y="30.1">PB7I2C1_SDATIM4_CH2</text>
<text x="256.1" y="32.8">PB6I2C1_SCLTIM4_CH1</text>
<text x="263.7" y="35.4">PB5I2C1_SMBA</text>
<text x="192.6" y="38">NRST</text>
<text x="192.6" y="40.7">PA0_WKUPUSART2_CTSADC12_IN0TIM2_CH1_ETR</text>
<text x="267.6" y="38">PB4NJTRST</text>
<text x="269.8" y="40.7">PB3JTDO</text>
<text x="192.6" y="43.3">PA1USART2_RTSADC12_IN1TIM2_CH2</text>
<text x="192.6" y="46">PA2USART2_TXADC12_IN2TIM2_CH3</text>
<text x="262.4" y="46">PA14JTCKSWCLK</text>
<text x="269.7" y="43.3">PA15JTDI</text>
<text x="192.6" y="48.6">PA3USART2_RXADC12_IN3TIM2_CH4</text>
<text x="192.6" y="51.3">PA4SPI1_NSSUSART2_CKADC12_IN4</text>
<text x="192.6" y="53.9">PA5SPI1_SCKADC12_IN5</text>
<text x="236.5" y="53.9">PA11USART1_CTSCAN_RXTIM1_CH4USBDM</text>
<text x="237.6" y="51.3">PA12USART1_RTSCAN_TXTIM1_ETRUSBDP</text>
<text x="262.1" y="48.6">PA13JTMSSWDIO</text>
<text x="192.6" y="56.6">PA6SPI1_MISOADC12_IN6TIM3_CH1</text>
<text x="192.6" y="59.2">PA7SPI1_MOSIADC12_IN7TIM3_CH2</text>
<text x="252.5" y="56.6">PA10USART1_RXTIM1_CH3</text>
<text x="253.9" y="59.2">PA9USART1_TXTIM1_CH2</text>
<text x="192.6" y="61.9">PB0ADC12_IN8TIM3_CH3</text>
<text x="192.6" y="64.5">PB1ADC12_IN9TIM3_CH4</text>
<text x="249.4" y="61.9">PA8USART1_CKTIM1_CH1MCO</text>
<text x="252" y="64.5">PB15SPI2_MOSITIM1_CH3N</text>
<text x="192.6" y="67.2">PB2BOOT1</text>
<text x="192.6" y="69.8">PB10I2C2_SCLUSART3_TX</text>
<text x="239.8" y="67.2">PB14SPI2_MISOUSART3_RTSTIM1_CH2N</text>
<text x="240.8" y="69.8">PB13SPI2_SCKUSART3_CTSTIM1_CH1N</text>
<text x="192.6" y="72.4">PB11I2C2_SDAUSART3_RX-</text>
<text x="232" y="72.4">PB12SPI2_NSSI2C2_SMBAUSART3_CKTIM1_BKIN</text>
<text x="229.7" y="80.1" transform="rotate(-90 229.7 80.1)">VSS_A</text>
<text x="232.3" y="80.1" transform="rotate(-90 232.3 80.1)">VSS_1</text>
<text x="234.9" y="80.1" transform="rotate(-90 234.9 80.1)">VSS_2</text>
<text x="237.6" y="80.1" transform="rotate(-90 237.6 80.1)">VSS_3</text>
</g>
</svg>
